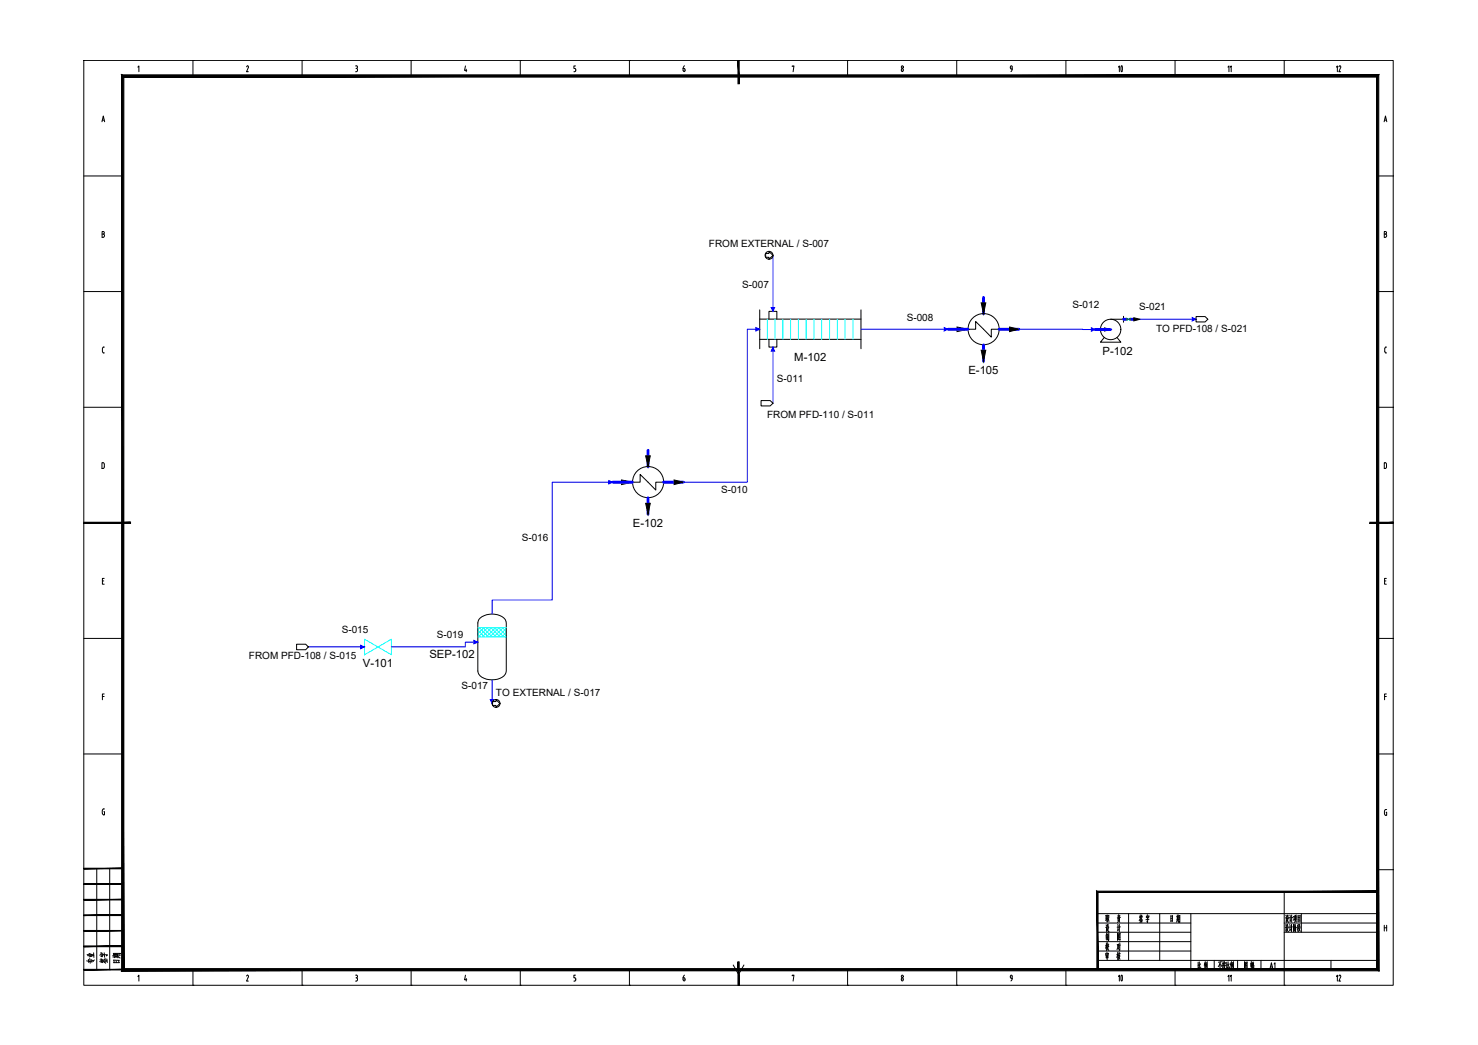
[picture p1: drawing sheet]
<svg xmlns="http://www.w3.org/2000/svg" width="420mm" height="297mm" viewBox="0 0 420 297" stroke-linecap="round" stroke-linejoin="round" font-family="sans-serif">
<g fill="none" stroke="#000" stroke-width=".28">
<path d="M23.8 17.2h372.3v262.9h-372.3zM39.2 19.1l.3-.4v1.7M54.8 17.2h.1M54.8 17.2v4.4M70.4 18.7l.2 .4-.5 1.3h.5M70.4 18.7l-.3 .3M85.9 17.2h.1M85.9 17.2v4.4M101.1 18.7h.2M101.2 19.5h.3l.1 .5M101.4 18.7l.2 .4-.2 .3M101.6 20l-.2 .3"/>
<path d="M116.9 17.2h.1M116.9 17.2v4.4M132.3 18.7l-.2 1.3h.6M132.5 19.7v.7M147.9 17.2h.1M147.9 17.2v4.4M163.6 18.7h-.5v.8h.5v.5M163.7 20l-.3 .3M178.9 17.2h.1M178.9 17.2v4.4M194.2 20l.3 .3 .3-.3M194.6 18.7l-.4 .7"/>
<path d="M210 17.2h.1M225.2 18.9v-.2h.5l-.2 1.7M240.9 17.2h.1M240.9 17.2v4.4M256.2 20l.3 .3 .3-.3M272 17.2h.1M272 17.2v4.4M287.4 18.7l.3 .2v.7l-.4-.1zM287.8 19.6l-.4 .7M303 17.2h.1M303 17.2v4.4M334 17.2h.1"/>
<path d="M334 17.2v4.4M365.1 17.2h.1M365.1 17.2v4.4M29 34.6l.4-1.6 .3 1.6M29.1 34.1h.5M101.1 20.4h.2M163.1 20.4h.3M194.2 20v-.5l.5 .1v.4M256.2 20l.3-.5 .2 .1v.4M393.5 34.6l.4-1.6 .3 1.6M393.6 34.1h.6M23.8 50h11.1"/>
<path d="M391.7 50h4.4M396.1 50h.1M29 65.8l.6 .2v.4l-.2 .1 .3 .5-.2 .4-.5 .1zM29 66.5h.4M393.5 65.8l.6 .2v.4l-.2 .1 .3 .5-.2 .4-.5 .1zM393.5 66.5h.4M23.8 82.9h11.1M29.7 98.7h-.4l-.2 .4 .1 1 .5 .2M391.7 82.9h4.4M393.6 99.1v.8M393.7 99.9l.1 .4h.4M394.2 98.7h-.4l-.1 .4"/>
<path d="M396.1 82.9h.1M23.8 115.8h11.1M391.7 115.8h4.4M396.1 115.8h.1M29.7 132l-.2-.4-.5-.1v1.7l.6-.3 .1-.9M394.2 132a.47 .47 0 0 0-.7-.5v1.7l.6-.3 .1-.9M396.1 148.6h.1M29.1 165.1h.4M29.6 164.4h-.5v1.7h.5M393.6 165.1h.4M394.1 164.4h-.5v1.7h.5M23.8 181.5h11.1"/>
<path d="M29.1 198h.5M29.6 197.3h-.5v1.6M391.7 181.5h4.4M393.6 198h.5M394.1 197.3h-.5v1.6M396.1 181.5h.1M23.8 214.3h11.1M391.7 214.3h4.4M396.1 214.3h.1M29.1 230.4v.8M29.5 230.7h.2v.9l-.4-.1-.2-.4M29.7 229.9l-.4 .1-.2 .4"/>
<path d="M393.9 230.1h.3M393.9 230.1l-.3 .5v.9l.3 .3M394 230.9h.2v.9h-.3M27.5 246.9v28.7M31.2 246.9v28.7M312 259.7h79.7M320.8 259.7v13.3M326.2 260l.1 .3M329.7 259.7v13.3M338.5 259.7v15.9M365.1 253.5v26.6M369.9 259.7v5.3"/>
<path d="M391.7 247.2h4.4M396.1 247.2h.1M39.2 277.6l.3-.4v1.7M54.8 275.6v4.5M70.1 277.4l.4-.2 .1 .5M70.6 277.8l-.5 1.1h.5M85.9 275.6v4.5M101.1 277.2l.5 .2v.3l-.2 .2M101.1 278.9h.2M101.2 277.9l.3 .1 .1 .5M101.6 278.5l-.2 .3M116.9 275.6v4.5"/>
<path d="M132.3 277.2l-.2 1.3h.6M132.5 278.1v.8M147.9 275.6v4.5M163.1 278.9h.3M163.6 277.2h-.5v.7l.5 .1v.5M163.7 278.5l-.3 .3M178.9 275.6v4.5M194.2 278.5v-.6l.5 .1v.5M194.2 278.5l.3 .3 .3-.3M194.6 277.2l-.4 .7M208.4 274.3l1.6 2.7 1.5-2.7M225.2 277.4v-.2h.5l-.2 1.7"/>
<path d="M240.9 275.6v4.5M256.2 278.5l.3-.6 .2 .2v.4M256.2 278.5l.3 .3 .3-.3M272 275.6v4.5M287.2 277.5l.3-.3 .3 .3M287.2 277.6l.2 .4 .3 .1v-.5M287.8 278.1l-.4 .7M303 275.6v4.5M312 273h79.7M312 262.4h26.5M312 265h26.5M312 267.7h26.5"/>
<path d="M312 270.3h26.5M324.1 261.6l.1 .3M324.2 260l-.2 .9M324.2 260.5l.1 .3M324.3 261.5v.4M324.3 260.8l.5 .8M324.3 260.7l-.5 1M324.4 260.4l-.3 .1M324.5 261.3h-.4M324.6 260.1l-.2 .6M324.6 260.5v.3M324.6 261.5l-.1 .6"/>
<path d="M324.7 262l-.7 .2M324.8 260.4l-.3 .1M325.9 260.3v.5M326.2 261v1.2l-.2-.3M326.4 260.8h-.4M326.5 260.7l-.3 .4M326.6 260.3l-.1 .5M326.6 260.4l-.7 .1M326.6 261.3l-.9 .1M332.9 260.3v1.7M333.2 261l-.3 .1M333.3 261.7l-.4 .1"/>
<path d="M333.3 260.3l-.4 .1M333.3 260.3v1.6M334 275.6v4.5M334.7 260.1v1.3M334.7 261.6l-.2 .5M334.8 261.6l.1 .3M334.9 260.8h-.2M334.9 261.1h-.2M334.9 260v1.4M335.1 260.4l-.6 .1M335.1 261.4l-.6 .1M335.2 260.2l-.2 2"/>
<path d="M335.4 260.7l-.2 .1M335.4 261.2l-.3 .1M335.4 260.2v2l-.2-.2M335.4 260.3h-.2M340.6 273.5v1.7M340.9 274.9l-.4 .5M340.9 274.2l-.3 .2M340.9 273.4v1.8l.2 .2h.2v-.5M341.3 274l-.4 .6M342.5 273.8v1.7M342.6 273.3l-.3 1.1M342.7 274.4l.1 .3"/>
<path d="M342.8 273.7l-.2 .9M342.9 274.1h-.2M342.9 274.1l-.2 1.2M343 273.6l-.4 .2M343 273.9v1M343.2 273.3v2.1l-.2-.2M345.2 273v2.6M346.8 273.9v1.5M346.9 273.4l-.6 1.4M347 274.1l.3 .6M347.3 273.4l-.9 .1M347.7 273.2v2.2l-.2-.2"/>
<path d="M347.8 274.3l-.3 .3M347.8 273.9l-.3 .1M347.9 273.6l-.1 .5M348.1 273.9l-.1 .9 .3 .6M348.1 273.3v.3M348.2 274.4l-.4 1.1M348.3 273.7l-.4 .1M348.3 273.6v.4M348.4 274.4l-.6 .1M348.7 273.5v1.7M349 274.2l-.3 .1M349.1 273.4v1.8l.2 .1h.2v-.5"/>
<path d="M349.4 274l-.3 .6M350 273.7v1.7M350.1 273.3l-.4 1M350.1 274.4l.1 .3M350.2 274.1l.2-.1-.3 1.3M350.2 273.7l-.2 .9M350.4 273.6l-.3 .1M350.5 273.9v.9M350.6 273.3v2.1l-.1-.3M351.8 273v2.6M353.8 275.3h.7M353.8 273.4v2"/>
<path d="M354.1 274.1l.4 .5M354.1 274.9l.1 .2M354.1 274.6l.1 .2M354.2 273.7l-.3 .6M354.3 273.9l-.2 .1M354.4 273.8l-.5 .9M354.5 273.4v2M354.5 273.5l-.7 .1M355.6 273.8v.9M355.7 273.3v2.1M355.8 273.9l-.2 .1M355.9 273.8l-.1 .9v-.1"/>
<path d="M356 274.4v1M356.1 273.8v.6M356.2 274.5v.8M356.3 273.8h-.2M356.3 273.8v.4h-.2M356.4 274.9h-.4M356.4 275.3l-.4 .1M356.4 273.5h-.4M356.4 274.5h-.4M356.4 274.4v1M365.1 262.4h26.6M365.1 265h26.6"/>
<path d="M365.5 262.8l.1 .4M365.5 260.2l.2 .3M365.6 263.6h-.2M365.6 263.4v1M365.7 260.9h-.3M365.7 260.8v1M365.7 264.2l-.2 .5M365.8 261.5l-.2 .5M365.8 263.2l-.1 .6M365.8 263.9l.5 .9M365.8 262.9l.2-.1 .1 .8h.2M365.8 262.8v.4"/>
<path d="M365.9 261.3l.3 .9h.2M365.9 260.1l-.2 1M366.1 260.1v.7l.2 .1M366.1 260.2l-.2 .1M366.1 263.7l-.3 .1M366.2 263.6l-.6 1.2M366.2 261.1h-.4M366.2 261l-.5 1.2M366.6 262.8l.2 .4M366.7 260.1l.1 .4M366.7 263.5l-.2 .1M366.7 263.4v1.1"/>
<path d="M366.8 260.8l-.2 .1M366.8 260.7v1.2M366.8 264.1l-.2 .5M366.9 261.5l-.2 .4M367.1 262.7v2.1M367.2 260.1v2.1M367.4 263.5l-.6 .1M367.5 260.8l-.6 .1M367.7 262.7v2.1M367.9 262.8l-.1 1.4-.1-.3M367.9 260.5v.9M367.9 262.9h-.2"/>
<path d="M368 260.5h-.3M368.1 263.6l-.3 1.2M368.1 261.3l-.4 .3M368.1 260.5v1.1M368.2 262.9l.2 .8h.2M368.2 262.7l-.3 1M368.3 260.8l-.3 1.4M368.3 260.2l-.1 .4M368.3 261.6l.2 .5M368.3 263.5v1.4M368.5 260.6l-.4 .1M368.5 260.5v1.1"/>
<path d="M368.6 260.1l-.5 .2M368.9 262.9v1.8M369 260.2v1.8M369.1 263.6l-.2 .1M369.1 263.3l-.2 .1M369.1 263.9l-.3 .3M369.1 262.8l-.2 .3M369.2 263.9l.4 .8M369.3 262.8l-.1 .9M369.5 262.8v.6l.1 .1M369.5 261.2l-.5 .1M369.5 260.8h-.5"/>
<path d="M369.5 262.9h-.2M369.5 263.8h-.3M369.6 263.7l-.6 1.1M369.6 261.7l-.6 .1M369.6 260.3l-.6 .1M369.6 260.2v1.8M378.4 273v2.6M393.5 263v1.7M393.5 263.7h.7M394.2 263v1.7M54.8 280.1h.1M85.9 280.1h.1"/>
<path d="M116.9 280.1h.1M147.9 280.1h.1M178.9 280.1h.1M210 280.1h.1M240.9 280.1h.1M272 280.1h.1M303 280.1h.1M334 280.1h.1M365.1 280.1h.1"/>
<circle cx="256.5" cy="19.1" r=".32"/>
<circle cx="256.5" cy="277.5" r=".32"/>
</g>
<g fill="#000" stroke="#000" stroke-width=".28">
<path d="M209.8 17.2l.3 6.6v-6.6zM209.8 17.2l.3 6.6h-.3z"/>
<path d="M34.6 21.3l.6 254v-253.4zM34.6 21.3l.6 254-.6 .7zM35.2 275.3l-.6 .7 356.7-.7zM34.6 276l356.7-.7 .7 .7zM391.3 21.9v253.4l.7 .7zM391.3 21.9l.7-.6v254.7zM35.2 21.9h356.1l.7-.6zM34.6 21.3h357.4l-356.8 .6z"/>
<path d="M23.8 148.4v.4l13.3-.4zM23.8 148.8l13.3-.4v.4z"/>
<path d="M389.4 148.8h6.7v-.4zM389.4 148.4h6.7l-6.7 .4z"/>
<path d="M23.8 255.8h11.1v-.2zM23.8 255.6h11.1l-11.1 .2z"/>
<path d="M23.8 251.4h11.1v-.2zM23.8 251.2h11.1l-11.1 .2z"/>
<path d="M23.8 247h11.1v-.2zM23.8 246.8h11.1l-11.1 .2z"/>
<path d="M312.2 253.7h79.5v-.4zM311.8 253.3h79.9l-79.5 .4zM311.8 253.3l.4 22.3v-21.9zM311.8 253.3l.4 22.3h-.4z"/>
<path d="M23.8 275.7h11.1v-.2zM23.8 275.5h11.1l-11.1 .2z"/>
<path d="M23.8 269.1h11.1v-.2zM23.8 268.9h11.1l-11.1 .2z"/>
<path d="M23.8 264.7h11.1v-.2zM23.8 264.5h11.1l-11.1 .2z"/>
<path d="M23.8 260.3h11.1v-.3zM23.8 260h11.1l-11.1 .3z"/>
<path d="M209.8 273.4v6.7h.3zM209.8 273.4h.3v6.7z"/>
</g>
<!-- layer: EQUIPMENT -->
<path d="M103.6 181.7l7.7 4.4v-4.4l-7.7 4.4z" fill="none" stroke="#0ff" stroke-width=".28"/>
<g fill="none" stroke="#0ff" stroke-width=".28">
<path d="M218.1 90.7v5.8M220.3 90.7v5.8M222.5 90.7v5.8M224.7 90.7v5.8M227 90.7v5.8M229.2 90.7v5.8M231.4 90.7v5.8M233.6 90.7v5.8M235.8 90.7v5.8M238 90.7v5.8M240.2 90.7v5.8M242.5 90.7v5.8"/>
<path d="M135.8 179.1l1.9 1.9M135.8 178.4h8.1M136.3 178.4l2.5 2.6M136.4 178.4l-.6 .7M137.3 178.4l2.6 2.6M137.5 178.4l-1.7 1.8M138.4 178.4l2.6 2.6M138.6 178.4l-2.6 2.6M139.5 178.4l2.6 2.6M139.7 178.4l-2.6 2.6M140.6 178.4l2.6 2.6M140.8 178.4l-2.6 2.6"/>
<path d="M141.7 178.4l2.2 2.3M141.9 178.4l-2.6 2.6M142.8 178.4l1.1 1.2M143 178.4l-2.6 2.6M143.9 178.6l-2.4 2.4M143.9 179.7l-1.3 1.3M143.9 178.4v.1M135.8 180.2l.8 .8M135.8 181h8.1M143.9 180.8l-.2 .2"/>
</g>
<g fill="none" stroke="#000" stroke-width=".28">
<path d="M216 96.5h28.8M216 88.1v11M216 90.7h28.8M218.6 90.7v-2.2h2.2v2.2M218.6 96.5v2.2h2.2v-2.2M244.8 88.1v11M275.2 93.6h2.2v-2.2l4.4 4.4v-2.2h2.2M313.9 95.9l-1.1 1.4h5.8l-1.1-1.4M315.7 90.7h3.7M319.4 89.9v1.7M179.8 137.1h2.2v-2.2l4.4 4.4v-2.2h2.2M136.5 175.7a5.4 5.4 0 0 1 7.1 .4l.3 1v13.6a3.5 3.5 0 0 1-4 2.5 3.5 3.5 0 0 1-4.1-2.5v-13.6l.3-1z"/>
<circle cx="279.6" cy="93.6" r="4.4"/>
<circle cx="315.7" cy="93.6" r="2.9"/>
<circle cx="184.2" cy="137" r="4.4"/>
</g>
<path d="M269.5 93.6h5.7M279.6 84.5v4.7M279.6 98v4.7M284 93.6h5.6M311.3 93.7h4.4M319.4 90.7h.9M321.3 90.7h1M174.1 137.1h5.7M184.2 128v4.7M188.6 137.1h5.7M184.2 141.5v4.7" fill="none" stroke="#00f" stroke-width=".8"/>
<path d="M272.1 92.9l3.1 .7-3.1 .7zM278.9 86.1h1.3l-.6 3.1zM287 92.9l2.6 .7-2.6 .7zM314 93.2l1.7 .5-1.7 .4zM322.3 90.3l1.8 .4-1.8 .5zM278.9 99.6h1.3l-.6 3.1zM176.7 136.4l3.1 .7-3.1 .6zM183.5 129.6h1.4l-.7 3.1zM191.6 136.4l2.7 .7-2.7 .6zM183.5 143.1h1.4l-.7 3.1z" fill="#000" stroke="#000" stroke-width=".28"/>
<path d="M320.3 90.5v.5l1-.5v.5zM320.8 90.7h.1" fill="none" stroke="#0f0" stroke-width=".28"/>
<!-- layer: STREAM -->
<path d="M219.7 72.6v15.9M216 93.6h-3.5v43.5h-18.2M219.7 98.7v15.9M244.8 93.6h24.7M289.6 93.6l21.7 .1M324.1 90.7h15.9M174.1 137.1h-17.1v33.4h-17.1v4M87.7 183.9h15.9M135.8 182.5h-3.5v1.4h-21M139.9 193.2v6.8" fill="none" stroke="#00f" stroke-width=".28"/>
<!-- layer: STREAM_ARROW -->
<g fill="#00f" stroke="#00f" stroke-width=".28">
<path d="M219.2 87.4h1l-.5 1.1z"/>
<path d="M268.4 93.1l1.1 .5-1.1 .5z"/>
<path d="M214.9 93.1l1.1 .5-1.1 .5z"/>
<path d="M219.7 98.7l.5 1.1h-1z"/>
<path d="M310.2 93.2l1.1 .5-1.1 .4z"/>
<path d="M102.5 183.4l1.1 .5-1.1 .5z"/>
<path d="M173 136.6l1.1 .5-1.1 .5z"/>
<path d="M139.4 198.9h1l-.5 1.1z"/>
<path d="M134.7 182l1.1 .5-1.1 .5z"/>
<path d="M338.9 90.2l1.1 .5-1.1 .6z"/>
</g>
<!-- layer: CONNECTOR -->
<g fill="none" stroke="#000" stroke-width=".28">
<path d="M217.7 72h.9v-.5l1.1 1.1-1.1 1.1v-.6h-.9zM340 90h2.6l.8 .7-.8 .8h-2.6zM216.4 113.9h2.5l.8 .7-.8 .8h-2.5zM84.3 183.1h2.6l.8 .8-.8 .8h-2.6zM140 199.4h1v-.5l1.1 1.1-1.1 1.1v-.6h-1z"/>
<circle cx="218.6" cy="72.6" r="1.12"/>
<circle cx="141" cy="199.9" r="1.12"/>
</g>
<g font-size="6.6">
<text x="315.7" y="22.2">10</text>
<text x="315.7" y="280.8">10</text>
</g>
<g font-size="5.7">
<text x="27.9" y="275.2" transform="rotate(-90 27.9 275.2)">专业</text>
<text x="30.7" y="274.8">日期</text>
</g>
<g font-size="5.3">
<text x="312.9" y="266">设 计</text>
<text x="313.3" y="268.5">制 图</text>
<text x="31.4" y="275.2" transform="rotate(-90 31.4 275.2)">签字</text>
<text x="312.9" y="271.3">校 对</text>
</g>
<g font-size="4.4">
<text x="382.1" y="21.5" transform="rotate(-90 382.1 21.5)">12</text>
<text x="363.4" y="276.6" transform="rotate(-90 363.4 276.6)">A1</text>
<text x="382.1" y="280.1" transform="rotate(-90 382.1 280.1)">12</text>
</g>
<g font-size="4">
<text x="351" y="21.5" transform="rotate(-90 351 21.5)">11</text>
<text x="351" y="280.1" transform="rotate(-90 351 280.1)">11</text>
</g>
<g font-size="3.2">
<text x="313.4" y="100.8">P-102</text>
<text x="225.8" y="102.7">M-102</text>
<text x="275.3" y="106.2">E-105</text>
<text x="179.9" y="149.7">E-102</text>
<text x="103.2" y="189.6">V-101</text>
<text x="122.1" y="187.1">SEP-102</text>
</g>
<g font-size="2.8">
<text x="201.5" y="70.3">FROM EXTERNAL / S-007</text>
<text x="211" y="81.9">S-007</text>
<text x="304.9" y="87.4">S-012</text>
<text x="323.8" y="88.1">S-021</text>
<text x="257.8" y="91.2">S-008</text>
<text x="328.7" y="94.3">TO PFD-108 / S-021</text>
<text x="220.8" y="108.4">S-011</text>
<text x="218" y="118.9">FROM PFD-110 / S-011</text>
<text x="205" y="140.2">S-010</text>
<text x="148.3" y="153.8">S-016</text>
<text x="97.1" y="179.9">S-015</text>
<text x="124.1" y="181.5">S-019</text>
<text x="70.8" y="187.4">FROM PFD-108 / S-015</text>
<text x="131.2" y="195.9">S-017</text>
<text x="141" y="197.8">TO EXTERNAL / S-017</text>
</g>
</svg>
